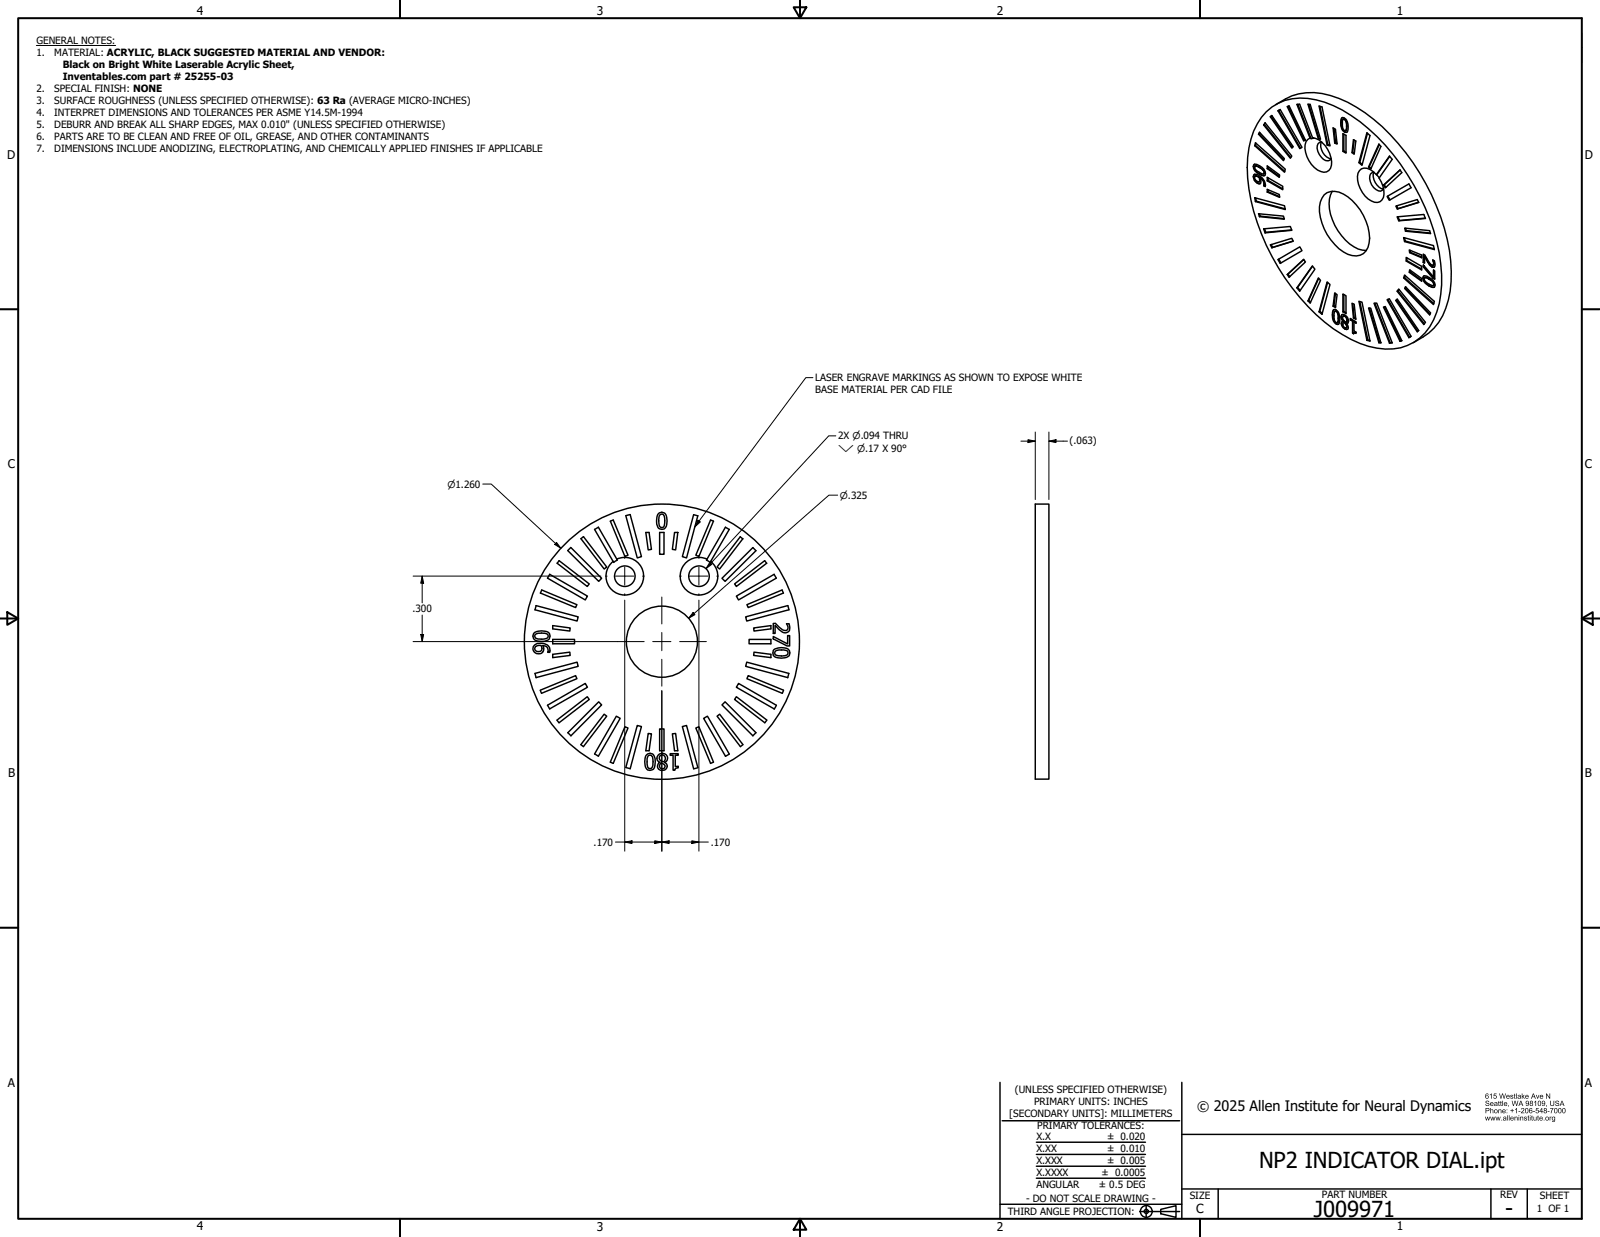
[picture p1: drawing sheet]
<svg xmlns="http://www.w3.org/2000/svg" width="559mm" height="432mm" viewBox="0 0 559 432" stroke-linecap="round" stroke-linejoin="round" font-family="sans-serif">
<!-- layer: Visible (ANSI) -->
<g fill="none" stroke="#000" stroke-width=".51">
<path d="M442.3 39a17.7 17.7 0 0 1 17.4-4.1 49.9 49.9 0 0 1 24.1 15.8 78.8 78.8 0 0 1 19.4 41.4 34.6 34.6 0 0 1-3.8 21.9 17.4 17.4 0 0 1-18.5 7.5 42.1 42.1 0 0 1-21.2-11.6 78.2 78.2 0 0 1-24-47.8 33.5 33.5 0 0 1 3.4-18.9l1.5-2.2zM445.6 36.5a21.5 21.5 0 0 1 22-2.1 57.9 57.9 0 0 1 23.4 18.9 77.4 77.4 0 0 1 15.7 37.9 33.3 33.3 0 0 1-4.2 21.3 21.9 21.9 0 0 1-8.9 7.1M446.3 38.7l.8-.5 7.6 13.2-.7 .5zM446.6 38.5l7.6 13.3M446.8 38.4l-.5 .3M449.6 37.2l.6-.2 5.7 12-.6 .1zM449.9 37.1l5.6 11.9-.2 .1M453.3 36.4l4.6 12M456.8 36.4h.8l3.6 12.2-.8-.1zM457.1 36.4l3.6 12-.3 .1M460.7 37l1 .3 2.8 13.6-1-.2zM461 37.1l2.7 13.4 .7 .2"/>
<path d="M437.8 57.6a.76 .76 0 0 1 1.2-.2 3.4 3.4 0 0 1 2.8 3.8l-.2 .1a3.5 3.5 0 0 1-3.8-3.7zM438.1 57.3a2.72 2.72 0 0 0 1.9 3.5l1.7 .5M438.2 58.1a3.1 3.1 0 0 1 2.9 1.3l.4 .9-.4 .5a3.4 3.4 0 0 1-2.9-2.7zM438.3 58a3.8 3.8 0 0 1 3.3 2.2l-.3 .5M438.5 50.7l10.2 9.1M438.5 49.8l10.4 9.3-.3 1-10.4-9.2zM438.7 50l-.5 .9M439.8 46.7l8.6 9.1M439.9 46.2l8.7 9.2-.4 .7-8.7-9.2zM440 46.4l-.5 .5M441.6 43.4l9.2 11.6M441.8 42.9l9.4 11.6-.5 .7-9.4-11.6z"/>
<path d="M441.9 42.9l-.6 .7M442.6 57.9l4.3 3.2-.1 .8-4.2-3zM442.9 58.2v.5l-.3 .2M442.9 58.7l3.9 2.9M443.7 40.8l.5-.5 7.5 10.9-.5 .5zM443.9 40.6l7.5 10.9M444.2 40.4l-.5 .4M455.9 48.9l-.4 .1M457.5 48.2l.4 .2M458.4 48.1l-4.5-11.7h-1l4.6 11.8M458.4 48.1a9 9 0 0 1 6.6 9.6 2.58 2.58 0 0 1-3.7 2.2 9.3 9.3 0 0 1-5.2-10.4l.6-.8 .8-.5M458.4 48.1l.5 .2-1 .1"/>
<path d="M460.7 48.4l.4 .1M461.5 49.6a4.8 4.8 0 0 0 3.3 5.8M461.6 49.7a1.58 1.58 0 0 0-1.6 2.1 4.8 4.8 0 0 0 3.9 4.3l.6-.2 .4-.6M463.7 50.5l-.2 .2M465.6 44.6l.8 .5 .6 5.2-.8-.3zM465.9 44.8l.6 5-.3 .2M466.5 49.8l.5 .2M468.6 41.2l.2-.1a2.61 2.61 0 0 1 2.1 3.3 1.74 1.74 0 0 1-.6 1.8 2.09 2.09 0 0 1-2-2.4v-1.9zM468.8 41a3.8 3.8 0 0 0 1.3 5.2h.3M469 46.7l1.1 .5v6.3l-1.1-.7zM469.1 41.7l.2-.1a1.19 1.19 0 0 1 1.1 1.5v1.7l-.4 .8M469.1 41.7a1.58 1.58 0 0 1 1.2 2l-.1 1.7-.4 .3a2.61 2.61 0 0 1-1-3.2z"/>
<path d="M469.3 52.7l-.3 .1M469.3 46.8v5.9l.8 .4M472.4 53.1l-.2 .2M472.7 48.8l.8 .4-.6 4.6-.7-.5zM472.9 48.9l-.5 4.2 .6 .4M474.8 59.6a2.79 2.79 0 0 1 3.7-.4l2.2 1.8 4.6-6.5 .9 1.1-4.6 6.6a7.3 7.3 0 0 1 1.1 7.6 2.72 2.72 0 0 1-3.7 .4 9.7 9.7 0 0 1-4.7-9.7zM474.9 56.6l-.3 .2M477.4 46.4l1.1 .9-2.8 10.4-1.1-.9zM477.6 46.5l-2.7 10.1 .8 .8M478.2 58.2l.7 .6M481.6 50.3l.7 .8-3.6 8-.7-.8zM481.7 50.5l-3.7 7.8"/>
<path d="M485.3 54.6l-4.5 6.4M488.9 59.4l-5.7 5.2M438.2 60.8a2.37 2.37 0 0 0 1.9 3.3M438.2 69l10.4 2.8 .3 1.4-10.4-2.8zM438.4 61.5a1.35 1.35 0 0 0 .1 1.4 1.35 1.35 0 0 0 1.3 .5l-.1-1.5M438.4 61.5l.5-.1 1 .4M438.4 61.5l.8 .1a1.17 1.17 0 0 1 .7 1.7l-.2 .1M438.5 69.1l.3 1.1-.3 .2M438.5 61.4l-.2 .1M438.8 70.2l10 2.7M439.5 74.6l8.7 .8 .4 1.1-8.7-.9zM439.9 74.6l.2 .8-.2 .2"/>
<path d="M440.1 62.2a1.94 1.94 0 0 1 1.3 2.6 2.37 2.37 0 0 0-1.3-2.6zM440.1 62.2l.3 .7-.2 1.2M440.1 75.4l8.4 .9M440.2 64.1a2.19 2.19 0 0 1-2.1-3.3 4 4 0 0 1 3.8 4.4l-.5-.4 .5 .2M441.3 79.9l9.4-.8 .5 1.3-9.4 .9zM441.6 79.8l.5 1.3-.3 .2M442.6 66.1l4.2 1.8 .1 1-4.3-1.8zM442.6 61.9l5.4 3.1v1.2l-5.4-3.1zM442.9 66.9l4 1.7M442.9 62v1l-.3 .1M442.9 66.2v.7l-.3 .2M442.9 63l5.1 2.9"/>
<path d="M462.5 68a6.3 6.3 0 0 1 8.2 .7 18.8 18.8 0 0 1 7.5 16.1 4.9 4.9 0 0 1-7.5 4 18.8 18.8 0 0 1-9.9-16.7l.3-1.6zM465.3 66.7a11.6 11.6 0 0 0 .1 10.1 16.5 16.5 0 0 0 10.4 10.5l1.4 .1M479.8 60.2a4.8 4.8 0 0 0 3.4 5.8M479.9 60.2l-.7 .1a2.46 2.46 0 0 0-.6 3.1 4.5 4.5 0 0 0 3.6 3.3l1-.9M480.7 61l1 1M483.2 64.6l5.8-5.3 .6 1-5.8 5.3zM483.4 64.5l.7 .9M484.4 68.6l7.7-4.4 .7 1.3-7.6 4.4zM484.7 68.5l.8 1.3M487.5 71.9l7.5-2.2 .5 1-7.5 2.3zM487.8 71.8l.5 1-.3 .2M487.9 75.7l9.4-.8 .5 1.4-9.3 .8z"/>
<path d="M488.3 75.7l.5 1.3 9-.9M488.8 77l-.3 .1M490.6 79.6l8.7 .9 .3 1-8.7-.8zM490.9 79.7l.3 .8-.3 .2M495.4 70.6l-7.1 2.2M443.7 85.5l7.5-2.3 .5 1-7.5 2.3zM444 85.3l.4 1.1-.2 .1M446.3 90.6l7.7-4.4 .7 1.3-7.6 4.4zM446.6 90.4l.8 1.4M449.6 95.8l5.7-5.2 .6 .8-5.7 5.4zM449.6 95.8l.2-.1 .7 .9M451.1 80.3l-9 .8"/>
<path d="M451.6 84.1l-7.2 2.3M455.4 90.6l-5.6 5.1M458.3 92.8l.9 1.2-5.3 7.7-1-1.2zM458.4 92.9l-5.2 7.4M460.4 97l.8 .9-3.6 7.9-.8-.8zM460.6 97.2l-3.5 7.6M463.5 98.4l1 .9-2.8 10.4-1-.9zM463.7 98.6l-2.8 10M490.2 82.9l10.4 2.8 .4 1.4-10.5-2.8zM490.5 83.1l.3 1 10.1 2.8M490.5 96.9l-.3 .1M490.5 96l10.5 9.2-.4 1.1-10.4-9.3z"/>
<path d="M490.7 96.1l-.2 .8 10.3 9.1M490.8 84.1l-.3 .2M491.1 89.9l5.4 3.1v1.2l-5.4-3.1zM491.1 91.1l.3-.1 5.1 2.9M491.2 80.5l8.4 .8M491.4 90v1M492.2 87.2l4.3 1.8v1l-4.2-1.8zM492.2 95.1l.3-.2 4 3M492.3 94.2l4.2 3v1l-4.3-3.1zM492.5 87.4l.1 .7-.3 .1M492.6 94.4l-.1 .5M492.6 88.1l3.9 1.6"/>
<path d="M497.1 93.2l3.4 4M497.1 91.6l.4 .3 .1-2.4 1.1 1.9a2.6 2.6 0 0 0 2.3 1.8M497.1 91.6l.4 .1M497.2 93.1l3.4 4M497.2 92.6l-.1 .6v-.7l3.5 4.1M497.2 88.8v2.7M497.3 96.3a3.6 3.6 0 0 1 3.8 3.8l-.2 .2a4.1 4.1 0 0 1-3.9-3.2zM497.3 96.3a2.64 2.64 0 0 0 1.9 3.4l1.8 .6M497.5 97.1l.1-.1a4 4 0 0 1 3.2 2.3l-.1 .3a3.5 3.5 0 0 1-3.3-2.3zM497.5 89.6l2.2 3.3a.78 .78 0 0 0 1.4 .1l-.1-1.9-.6-.4 .2 .7a.63 .63 0 0 1 .2 .8 .63 .63 0 0 1-.7 .3l-1.1-1.1-1.4-2.3-.5-.4v2.9M497.6 97a3.5 3.5 0 0 1 3.3 2.2l-.3 .5M500.5 97.2l.6 .1"/>
<path d="M500.6 90.9l.2 1.4-.3 .3M500.8 94.4l-.2 2.2v-2.4l.5 .4v2.9l-.6-.3M452.9 100.5l.3-.2 .8 1M456.8 105l.3-.2 .6 .7M460.7 108.8l.2-.2 .9 .8M465.6 106.9l.3-.2 .6 .4M465.6 108.3l.2-.2a2.19 2.19 0 0 1 2.1 2.3v2l-.5 .8a2.7 2.7 0 0 1-2.1-3.3zM465.9 108.1a4.1 4.1 0 0 0 .9 4.9l.7 .2M466.2 108.7l.1-.1a2.56 2.56 0 0 1 1.1 3.2l-.3 .8a1.47 1.47 0 0 1-1.2-2zM466.2 102.2l.8 .7-.6 4.5-.8-.5zM466.2 108.6a1.33 1.33 0 0 1 1.3 2v1.2l-.5 .8M466.4 102.4l-.5 4.3"/>
<path d="M468.8 109.8l-.3 1.1 .7 1.2M468.8 112.3a1.98 1.98 0 0 0 1.9 2.6M469 102.6l1.1 .7v6.2l-1.1-.7zM469 108.8l.3-.1 .8 .5M469 110.4a1.24 1.24 0 0 1 1.3 .8 1.24 1.24 0 0 1-.3 1.4l-.9-1.1zM469.1 112.2l.1-.1zM469.1 110.4a1.26 1.26 0 0 1 1.3 .7 1.26 1.26 0 0 1-.2 1.4M469.2 112.6l.2-.1a1.44 1.44 0 0 1 .6 2 1.19 1.19 0 0 1-.8-1.9zM469.3 112.6a1.12 1.12 0 0 1 1 .6 1.12 1.12 0 0 1-.1 1.2M469.3 102.8v5.9M470.7 112.8l-.4 .1a1.2 1.2 0 0 1 .7 1.1 1.2 1.2 0 0 1-.7 1.1 1.92 1.92 0 0 1-1.5-2.8l.3-.1a1.4 1.4 0 0 1 0-2.5 2.19 2.19 0 0 1 1.6 3.1l-.4 .1M471.6 111.7l.9 .3v4.2"/>
<path d="M471.7 111.3v.3M472.2 105.9l.7 .3 .6 5.2-.8-.4zM472.4 112.1v4.2l.4 .1M472.4 106l.5 4.8M472.5 112l-.9-.3v-.5l2 1.1v.5l-.7-.4M472.7 111l.2-.2 .6 .3M472.9 116.2h.7M473.6 112.6l-.7-.2v3.1l.7 .5v.4l-.6-.3-.2 .4-.4-.2M474.6 105.2l1.1 .3 2.8 13.6-1.1-.3zM474.9 105.3l2.8 13.3M477.4 118.8l.3-.2 .7 .3M478 107.5l.7 .1 3.6 12.1-.7-.1z"/>
<path d="M478.3 107.6l3.5 11.9M479.9 105.9l.9-.1 5.4 13.9-.9 .1zM480.2 105.9l5.3 13.7M481.8 119.5l-.2 .1M481.8 119.5l.5 .1M483.2 107.2l.6-.2 5.8 11.9-.7 .2zM483.5 107.1l5.7 11.9M484.4 104.6l.8-.3 7.6 13.1-.7 .5zM484.7 104.5l7.6 13.2M485.5 119.6l-.2 .2M486.2 119.6h-.7M487.7 104.7l7.5 10.9"/>
<path d="M488 104.4l7.5 11-.5 .4-7.5-10.9zM488 104.5l-.5 .4M488.3 101.5l-.4 .2M488.5 100.9l9.3 11.6-.5 .8-9.4-11.6zM488.6 101l-.3 .5 9.2 11.5M489.2 119l-.3 .1M489.5 118.9l-.3 .1M490.9 100.6l8.5 9.1M490.9 100.1l8.7 9.1-.3 .7-8.7-9.2zM491 100.2l-.4 .5M492.6 117.6l-.5 .3M230 179.3a1.72 1.72 0 0 1 1.9-.3 1.72 1.72 0 0 1 1 1.7 3.4 3.4 0 0 1-1 4 1.66 1.66 0 0 1-2.2-.7 4.9 4.9 0 0 1 .3-4.7z"/>
<path d="M230.4 179.8a.88 .88 0 0 1 1.6 .3l.1 .6a4.5 4.5 0 0 1-.5 3.4 .97 .97 0 0 1-1.3-.6l-.2-2.2zM242.3 179.6l-4 14.7 1.5 .5 3.9-14.7-1.4-.4M361.6 176h4.7v96h-4.7zM195.3 195.7l10.5 8.1-.7 .9-10.5-8.1M195.3 195.7l-.7 .9M199.4 191.1l-1.1 1.1 10.8 10.7 1-1-10.7-10.8M203.8 187.3l8.1 10.6-.9 .7-8.1-10.6M203.8 187.4l-.9 .6M207.6 184.8l6.7 11.5M209 184l6.6 11.5-1.3 .8M209 184.1l-1.3 .7M213.1 181.9l1.1-.4 5.1 12.3-1.1 .4z"/>
<path d="M215.4 195.2a6.6 6.6 0 0 1 9.4 6 6.6 6.6 0 0 1-9.5 5.8 6.6 6.6 0 0 1-1.2-11M218.6 180l1.5-.4 3.9 14.7-1.4 .5-4-14.8M225.6 185.9h1.1l.8 5.9-1.1 .2zM230.4 185.9h1.5v7.6h-1.5zM235.6 185.9h1.1l-.7 6.1-1.2-.2zM246.9 195.2a6.6 6.6 0 0 0-9.3 6 6.6 6.6 0 0 0 9.4 5.8 6.6 6.6 0 0 0 1.2-11M248.2 181.5l1 .5-5.1 12.2-1.1-.4zM254.7 184.8l-1.3-.7-6.6 11.4 1.2 .8M254.7 184.8l-6.7 11.5M258.5 187.4l.9 .7M258.6 187.3l-8.2 10.6 .9 .7 8.2-10.6M262.9 191.2l1.1 1"/>
<path d="M263 191.1l-10.8 10.8 1 1 10.8-10.7M267.1 195.7l-10.6 8.1 .7 .9 10.6-8.1-.7-.9M187.2 211.4l14.7 3.9-.4 1.5-14.6-3.9 .3-1.5M188.7 207l12.3 5.1 .5-1-12.3-5.1-.5 1M192 200.5l13.2 7.6-.8 1.3-13.2-7.6zM193 218.4l6.1 .8-.1 1.1-6-.8zM260.4 215.3l14.8-3.9 .4 1.5-14.8 3.9zM260.9 211.1l12.3-5.1 .4 1-12.3 5.1zM263.2 219.2l6-.8v1.1l-5.9 .8zM270.1 217.6h.7a7.2 7.2 0 0 0 3.5 2.5 1.06 1.06 0 0 0 .9-.7 1.06 1.06 0 0 0-.2-1.1l-.3-.6h.8l.2 .5a1.76 1.76 0 0 1-.3 2.3 1.76 1.76 0 0 1-2.2 .1l-2.5-2.3v2.8h-.6zM270.4 200.5l-13.2 7.6 .7 1.3 13.2-7.6-.7-1.3M186.5 221a5 5 0 0 1 5.2-.1 1.75 1.75 0 0 1-.4 2.6 4.2 4.2 0 0 1-5-.7l-.2-.7z"/>
<path d="M186.7 225.2a3.5 3.5 0 0 1 5.3 1.3v1.2h-.7a1.68 1.68 0 0 0-1.8-2.4 1.87 1.87 0 0 1-.2 2.5 1.87 1.87 0 0 1-2.6-.1 1.87 1.87 0 0 1 0-2.5zM187 221.4a4.7 4.7 0 0 1 4.4 .2 .88 .88 0 0 1-.6 1.3 4.4 4.4 0 0 1-3.9-.4l-.1-.4zM187.1 225.7l.5-.3a1.13 1.13 0 0 1 1.6 .3 1.13 1.13 0 0 1-.4 1.6 1.2 1.2 0 0 1-1.6 0 1.2 1.2 0 0 1-.1-1.6zM187.2 236.5l14.7-3.9-.4-1.5-14.7 4 .4 1.4M193 228.4l6-.8 .1 1.2-6.1 .8zM193 223.2h7.7v1.5h-7.7zM261.6 223.2h7.6v1.5h-7.6zM263.3 227.6l5.9 .8v1.2l-6-.8zM270.1 222.2l5 2.6v-2.9h.7v3.6h-.9l-4.8-2.5zM270.3 226.8a4.3 4.3 0 0 1 5.4 .3 1.71 1.71 0 0 1-1.6 2.5 3.6 3.6 0 0 1-4-.9l-.2-.8zM270.8 227.3a4.7 4.7 0 0 1 4.3 .2 1.05 1.05 0 0 1-1 1.4 5 5 0 0 1-3.5-.6zM275.5 235.1l-14.7-4-.4 1.5 14.7 4 .4-1.5"/>
<path d="M188.7 241l.4 1M188.7 240.9l12.3-5.1 .5 1.1-12.3 5.1M191.2 246.2l13.2-7.6 .8 1.3-13.2 7.6M191.2 246.2l.8 1.3M195.3 252.3l10.5-8.1-.7-1-10.6 8.2 .7 .9M198.3 255.8l10.8-10.8 1 1.1-10.7 10.7zM202.9 259.9l8.1-10.6 .9 .7-8.1 10.6-.9-.7M218.2 253.7l1.1 .4-5.1 12.4-1.1-.5zM226.4 256l1.1 .2-.8 5.9h-1.1zM230.4 254.4h1.5v7.7h-1.5zM234.8 256.2l1.2-.2 .7 6.1h-1.1zM243 254.1l1.1-.4 5.1 12.3-1.1 .5z"/>
<path d="M250.4 250l.9-.7 8.2 10.6-.9 .7zM262.9 256.8l1.1-1-10.8-10.8-1 1.1 10.8 10.8M267.1 252.3l-10.6-8.1 .7-1 10.6 8.2-.7 .9M271.1 246.2l-13.2-7.6-.7 1.3 13.2 7.6M271.2 246.2l-.8 1.3M273.6 240.9l-12.3-5.1-.4 1.1 12.3 5.1 .5-1M207.6 263.2l7.7-13.2 1.3 .8-7.6 13.2M207.7 263.2l1.3 .7M218.6 267.9l4-14.7 1.4 .4-3.9 14.7-1.5-.4M225.6 263.7a1.63 1.63 0 0 1 2.8 .1 4.1 4.1 0 0 1-.6 4.9 1.7 1.7 0 0 1-2.5-1.6 5.4 5.4 0 0 1 .3-3.4zM226.3 263.9a.93 .93 0 0 1 1.6 .3 4.8 4.8 0 0 1-.4 4 .91 .91 0 0 1-1.3-.5l-.2-2.9zM229.9 263.6a1.79 1.79 0 0 1 2.7-.2 1.79 1.79 0 0 1-.4 2.8 1.6 1.6 0 0 1 .2 2.4 1.6 1.6 0 0 1-2.5-.2 1.46 1.46 0 0 1 .5-2.3 1.55 1.55 0 0 1-.5-2.5z"/>
<path d="M230.4 264a1.23 1.23 0 0 1 1.9 .1 1.23 1.23 0 0 1-.5 1.8l-.5-.2a1.21 1.21 0 0 1-.9-1.7zM230.9 266.3a1.17 1.17 0 0 1 1.1 .7 1.17 1.17 0 0 1-.2 1.3 1.02 1.02 0 0 1-1.1-.1 1.02 1.02 0 0 1-.3-1.1zM234.1 263.1h2.8v.6h-1.1v3.8h1.1v.5l-.9 .2-.3 .7h-.6v-5.2h-1zM243.7 267.9l-3.9-14.7-1.5 .4 4 14.8M243.7 268l-1.4 .4M253.4 264l-7.7-13.2 1.4-.8 7.6 13.2-1.3 .8"/>
<circle cx="218.2" cy="201.1" r="3.6"/>
<circle cx="244.1" cy="201.1" r="3.6"/>
<circle cx="231.2" cy="224" r="12.4"/>
<circle cx="231.2" cy="224" r="48"/>
</g>
<!-- layer: Visible Narrow (ANSI) -->
<g fill="none" stroke="#000" stroke-width=".38">
<path d="M437.9 58l-.2 .1M438.7 57.8l-.1 .1M440 58.4l-.1 .1M441.2 59.3l-.1 .1M468.4 42.8l-.2 .1M469.6 41.7h-.1M469.6 46h-.1M470.3 42.5h-.1M470.3 45.3l-.1 .1M470.4 44l-.1 .1M437.9 61.6l-.2 .1M438.3 62.9h-.2"/>
<path d="M439.3 63.9h-.2M439.6 61.7l-.1 .1M439.9 63.3l-.1 .1M440 60.8h-.1M440.1 62.8l-.2 .1M441.6 64.2l-.1 .1M441.6 60.2l-.1 .1M497.1 97l-.1 .1M498 96.8l-.2 .1M498.7 91.4h-.1M499.2 97.3l-.2 .2M499.2 99.7l-.2 .1"/>
<path d="M499.4 92.4l-.2 .1M500.2 93.1l-.1 .1M500.4 98.2l-.1 .1M500.7 91.2l-.1 .2M500.7 92.5l-.1 .1M500.8 92l-.1 .1M500.9 99.2l-.1 .1M465.5 109.8l-.2 .1M466.8 113l-.1 .1M466.8 108.6l-.1 .1M467.4 109.5l-.2 .1M467.4 112.3l-.2 .1"/>
<path d="M467.5 111l-.1 .1M468.5 110.6h-.1M468.6 112.8l-.2 .2M469.8 110.4h-.2M469.8 114.7l-.2 .1M470.1 113.1l-.1 .1M470.5 114h-.2M470.6 111.8h-.2"/>
</g>
<!-- layer: Visible (ANSI) -->
<circle cx="438.5" cy="61.4" r=".25" fill="#000"/>
<!-- layer: Border (ANSI) -->
<g fill="none" stroke="#000" stroke-width=".7">
<path d="M139.7 0v6.3M279.4 0v6.3M419.1 0v6.3M6.4 6.3h546v419.1h-546zM277.2 2.5h4.4l-2.2 3.8zM0 107.9h6.3M552.4 107.9h6.4M0 215.9h6.3M2.5 213.7l3.8 2.2-3.8 2.2zM552.4 215.9h6.4M552.5 215.9l3.8-2.2v4.4zM0 323.8h6.3"/>
<path d="M552.4 323.8h6.4M139.7 425.4v6.4M279.4 425.4v6.4M279.4 425.4l2.2 3.9h-4.4zM419.1 425.4v6.4"/>
</g>
<!-- layer: Title (ANSI) -->
<g fill="none" stroke="#000" stroke-width=".51">
<path d="M349.2 377.8v47.6M412.7 377.8v47.6M350 391.2h62M361.9 398.7h38.1M412.7 396h139.7M361.9 403h38.1M361.9 411.3h38.1M361.9 407.1h38.1M412.7 415h139.7M425.4 415v10.4M520.7 415v10.4M533.4 415v10.4"/>
<path d="M349.2 420.4h63.5M398 422.9h14M400.3 420.6v4.6M405.4 422.1l5.3-1.2v4l-5.3-1.2z"/>
<circle cx="400.3" cy="422.9" r="2.06"/>
<circle cx="400.3" cy="422.9" r=".73"/>
</g>
<!-- layer: Symbol (ANSI) -->
<path d="M12.7 15.9h27.7M552.4 11.5v10.3M283.9 131.8h-2.5l-38.7 52.1M291.9 152.1h-2.5l-42.8 46.4M243.8 181.6l.8 .6-1.9 1.7zM247.9 196.3l.7 .7-2 1.5z" fill="none" stroke="#000" stroke-width=".35"/>
<!-- layer: Dimension (ANSI) -->
<g fill="none" stroke="#000" stroke-width=".35">
<path d="M356.6 154h5M359 153.5l2.6 .5-2.6 .5zM361.6 150.8v23.6M366.3 154l2.5-.5v1zM366.3 154h6.5M366.3 150.8v23.6M168.6 169h3l24.3 22.4M292.5 172.8h-3l-49 43M194.4 189.4l1.5 2-2.2-1.3zM144.3 201.1h65.6M147.4 201.1v9.3M147.4 214.7v9.3"/>
<path d="M147.4 201.1l.6 2.5h-1.1zM218.2 209.5v14.4M242.1 213.8l.6 .8-2.2 1.2zM244.1 209.5v14.4M144.3 224h71.3M146.9 221.5h1.1l-.6 2.5zM218.2 224.1v73M244.1 224.1v73M231.1 241.1v56M214.9 293.9h32.5M218.2 293.9l2.5-.4v.9zM228.7 293.5l2.4 .4-2.4 .5z"/>
<path d="M231.1 293.9l2.6-.4v.9zM241.6 293.5l2.5 .4-2.5 .5z"/>
</g>
<g fill="#000">
<path d="M359 153.5l2.6 .5-2.6 .5z" fill-rule="evenodd"/>
<path d="M366.3 154l2.5-.5v1z" fill-rule="evenodd"/>
<path d="M194.4 189.4l1.5 2-2.2-1.3z" fill-rule="evenodd"/>
<path d="M147.4 201.1l.6 2.5h-1.1z" fill-rule="evenodd"/>
<path d="M242.1 213.8l.6 .8-2.2 1.2z" fill-rule="evenodd"/>
<path d="M146.9 221.5h1.1l-.6 2.5z" fill-rule="evenodd"/>
<path d="M218.2 293.9l2.5-.4v.9z" fill-rule="evenodd"/>
<path d="M228.7 293.5l2.4 .4-2.4 .5z" fill-rule="evenodd"/>
<path d="M231.1 293.9l2.6-.4v.9z" fill-rule="evenodd"/>
<path d="M241.6 293.5l2.5 .4-2.5 .5z" fill-rule="evenodd"/>
</g>
<!-- layer: Center Mark (ANSI) -->
<g fill="none" stroke="#000" stroke-width=".35">
<path d="M218.2 194.4v.5M218.2 197.9v6.4M244.1 194.4v.5M244.1 197.9v6.4M211.5 201.1h.5M215 201.1h6.4M218.2 207.3v.6M224.4 201.1h.6M231.1 208.4v9.4M237.4 201.1h.5M240.9 201.1h6.4M244.1 207.3v.6"/>
<path d="M250.3 201.1h.6M215.6 224h9.4M228 224h6.3M231.1 220.8v6.3M231.1 230.1v9.4M237.4 224h9.3"/>
</g>
<!-- layer: Symbol (ANSI) -->
<g fill="#000">
<path d="M243.8 181.6l.8 .6-1.9 1.7z" fill-rule="evenodd"/>
<path d="M247.9 196.3l.7 .7-2 1.5z" fill-rule="evenodd"/>
</g>
<g fill="#000">
<path d="M540 381.7h.2l1 1.4v-1.4h.2v1.8h-.2l-1-1.4v1.4h-.2zM538.1 382.5l-.1 .2h.7l-.2-.3zM537.9 382.4a.62 .62 0 0 1 .8-.2 .62 .62 0 0 1 .3 .7h-1a.38 .38 0 0 0 .3 .5 .38 .38 0 0 0 .4-.3h.3a.67 .67 0 0 1-1.1 .3 .67 .67 0 0 1 0-1zM536.4 382.2h.3l.3 1.1 .4-1.1h.2l-.5 1.3h-.2zM535.5 381.9l-.3 .9h.6zM535.4 381.7h.3l.7 1.8h-.3l-.2-.5h-.7l-.2 .5h-.3zM533 382.5l-.1 .2h.8l-.2-.3zM532.9 382.4a.62 .62 0 0 1 .7-.2 .62 .62 0 0 1 .3 .7h-1a.38 .38 0 0 0 .3 .5 .38 .38 0 0 0 .5-.3h.2a.67 .67 0 0 1-1 .3 .67 .67 0 0 1 0-1zM531.5 381.7h.2v1l.8-.5-.5 .5 .6 .8h-.3l-.4-.6-.2 .6h-.2zM530.3 383v.3l.3 .1 .3-.5zM530.1 382.4l1-.1 .1 1.2-.3-.1a.49 .49 0 0 1-.6 .2 .49 .49 0 0 1-.2-.7 .49 .49 0 0 1 .6-.2l.1-.3-.8 .2zM529.5 381.7h.2v1.8h-.2zM528.8 381.9l.3-.2v.5h.2l-.2 .2v.8l.2 .3-.4-.1-.2-1zM527.6 382.3l.5-.1 .4 .2h-.6l-.1 .3a.54 .54 0 0 1 .7 .4 .54 .54 0 0 1-.5 .6 .54 .54 0 0 1-.6-.6l.6 .3 .3-.2-.8-.5zM526.4 382.5l-.1 .2h.7l-.2-.3zM526.2 382.4a.61 .61 0 0 1 .8-.2 .61 .61 0 0 1 .3 .7h-1a.39 .39 0 0 0 .3 .5 .39 .39 0 0 0 .4-.3h.3a.67 .67 0 0 1-1.1 .3 .67 .67 0 0 1 0-1zM523.6 381.7h.2l.4 1.6 .4-1.6h.3l.4 1.6 .4-1.6h.2l-.5 1.8h-.2l-.4-1.6-.5 1.6h-.2zM521.8 381.7h.9v.2h-.8l-.1 .5a.6 .6 0 0 1 .9 .3 .6 .6 0 0 1-.4 .8 .6 .6 0 0 1-.7-.4l.2-.1a.38 .38 0 0 0 .6 .2 .38 .38 0 0 0 0-.6 .38 .38 0 0 0-.6 .1h-.2zM520.3 382.2l.7-.5v1.8h-.2v-1.4l-.5 .3zM519 383a.4 .4 0 0 0 .8 0 .4 .4 0 0 0-.8 0zM518.9 381.9l.7-.2 .3 .4-.2 .1a.36 .36 0 0 0-.5-.3 .36 .36 0 0 0-.2 .4l-.1 .3a.58 .58 0 0 1 1 .2 .58 .58 0 0 1-.5 .8 .58 .58 0 0 1-.7-.6z" fill-rule="evenodd"/>
<path d="M542.2 390.5a.45 .45 0 0 0 .9 0 .45 .45 0 0 0-.9 0zM542.1 390l1-.2v1.2a.57 .57 0 0 1-.4 .7 .57 .57 0 0 1-.7-.5l.3 .2a.39 .39 0 0 0 .5 0 .39 .39 0 0 0 .1-.4 .63 .63 0 0 1-.9-.1 .63 .63 0 0 1 .1-.9zM541.2 389.8l.2 .2 .5-.1-.4 .3-.1 .9h-.2zM539.9 390.5a.5 .5 0 0 0 1 0 .5 .5 0 0 0-1 0zM539.7 390.5a.7 .7 0 0 1 1.4 0 .7 .7 0 0 1-1.4 0zM539.2 390.9h.2v.2h-.2zM538 390.1l-.1 .2h.7l-.2-.3zM537.8 390a.61 .61 0 0 1 .7-.1 .61 .61 0 0 1 .3 .6h-1a.38 .38 0 0 0 .3 .5 .38 .38 0 0 0 .5-.3h.2a.67 .67 0 0 1-1 .3 .67 .67 0 0 1 0-1zM537 389.5l.2-.1v.4h.3l-.3 .2v.8l.3 .3-.5-.1-.1-1zM535.6 389.8h.2v1l.3 .2 .3-.2v-1h.2v1.3l-1-.1zM534.9 389.5l.2-.1v.4h.3l-.3 .2v.8l.3 .3-.5-.1zM534.3 389.8h.2v1.3h-.2zM534.3 389.3l.2 .3zM533.6 389.5l.3-.1v.4h.2l-.2 .2v.8l.2 .3-.4-.1zM532.4 389.9l.6-.1 .3 .4-.7-.2v.3a.54 .54 0 0 1 .7 .4 .54 .54 0 0 1-.5 .6 .54 .54 0 0 1-.6-.6l.6 .3 .3-.2-.7-.4zM530.9 389.8l1 .1 .1 1.2h-.2v-.9l-.3-.2-.3 .2-.1 .9h-.2zM530.4 389.8h.2v1.3h-.2zM530.4 389.3l.2 .3zM528.9 389.8l1 .1 .1 1.2h-.2v-.9l-.3-.2-.3 .2v.9h-.3zM527.8 390.1l-.1 .2h.7l-.2-.3zM527.6 390a.61 .61 0 0 1 .8-.1 .61 .61 0 0 1 .3 .6h-1a.38 .38 0 0 0 .3 .5 .38 .38 0 0 0 .4-.3h.3a.67 .67 0 0 1-1.1 .3 .67 .67 0 0 1 0-1zM527 389.3h.2v1.8h-.2zM526.4 389.3h.2v1.8h-.2zM525.2 390.6v.3l.4 .1 .2-.5zM525.1 390l.9-.1 .1 1.2-.2-.1a.5 .5 0 0 1-.7 .2 .5 .5 0 0 1-.2-.7 .5 .5 0 0 1 .7-.2l.1-.3-.8 .2zM524.4 390.9h.2v.2h-.2zM522.3 389.8h.2l.3 1.1 .3-1.1h.2l.3 1 .3-1h.2l-.4 1.3h-.2l-.3-1-.3 1h-.2zM520.5 389.8h.2l.3 1.1 .3-1.1h.2l.3 1 .3-1h.2l-.4 1.3h-.3l-.2-1-.3 1h-.2zM518.6 389.8h.3l.3 1.1 .2-1.1h.3l.2 1 .3-1h.2l-.4 1.3h-.2l-.3-1-.2 1h-.3z" fill-rule="evenodd"/>
<path d="M545.5 384.4l-.3 .9h.6zM545.4 384.2h.3l.7 1.9h-.3l-.2-.6h-.7l-.2 .6h-.3zM543.4 384.3a.71 .71 0 0 1 1.1 .5h-.2a.4 .4 0 0 0-.5-.4 .4 .4 0 0 0-.3 .5h.1a.69 .69 0 0 1 .9 .5 .69 .69 0 0 1-.5 .9 .69 .69 0 0 1-.8-.6l.2-.2a.44 .44 0 0 0 .5 .5 .44 .44 0 0 0 .2-.7h-.1a.58 .58 0 0 1-.7-.2 .58 .58 0 0 1 .1-.8zM541.4 384.2h.2v1.1a.49 .49 0 0 0 .5 .6 .49 .49 0 0 0 .5-.6v-1.1h.2v1.1a.72 .72 0 0 1-.7 .8 .72 .72 0 0 1-.7-.8zM540 385.8h.3l-.3 .6zM538.6 384.8a.4 .4 0 0 0 .8 0 .4 .4 0 0 0-.8 0zM538.6 384.4a.87 .87 0 0 1 1.2 .6 .87 .87 0 0 1-.8 1.1l-.5-.5 .7 .3 .2-.7a.58 .58 0 0 1-.8 .1 .58 .58 0 0 1 0-.9zM537.4 384.5a.85 .85 0 0 0 .4 1.4l.2-.3a.64 .64 0 0 0 .1-.7 .64 .64 0 0 0-.7-.4zM537.3 384.3a.84 .84 0 0 1 1 .9 .84 .84 0 0 1-1 .8l-.2-.8zM535.8 384.7l.7-.5v1.9h-.2v-1.5l-.5 .3zM534.5 384.7a.3 .3 0 0 0 .6 0 .3 .3 0 0 0-.6 0zM534.5 385.5a.37 .37 0 0 0 .7 0 .37 .37 0 0 0-.7 0zM534.4 384.4a.49 .49 0 0 1 .8-.1 .49 .49 0 0 1-.1 .8 .54 .54 0 0 1 .1 .8 .54 .54 0 0 1-.8 0 .54 .54 0 0 1 .2-.8l-.3-.3zM533 384.8a.4 .4 0 0 0 .8 0 .4 .4 0 0 0-.8 0zM533 384.4a.87 .87 0 0 1 1.1 .6 .87 .87 0 0 1-.7 1.1l-.5-.5 .7 .3 .2-.7a.58 .58 0 0 1-.9 .1 .58 .58 0 0 1 .1-.9zM531.1 384.4l-.3 .9h.7zM531 384.2h.3l.7 1.9h-.3l-.2-.6h-.7l-.2 .6h-.3zM528 384.2h.2l.4 1.6 .4-1.6h.3l.4 1.6 .4-1.6h.2l-.5 1.9h-.2l-.5-1.6-.4 1.6h-.3zM526.7 385.8h.3l-.2 .6zM525.6 385l-.2 .3h.8l-.2-.4zM525.4 384.9a.61 .61 0 0 1 .7-.1 .61 .61 0 0 1 .3 .7h-1a.38 .38 0 0 0 .3 .4 .38 .38 0 0 0 .5-.3l.2 .1a.66 .66 0 0 1-1 .2 .66 .66 0 0 1 0-1zM524.7 384.2h.2v1.9h-.2zM524.1 384.4l.2-.1v.4h.2l-.2 .2v.9l.2 .3-.4-.2-.2-1zM523.3 384.4l.3-.1v.4h.2l-.2 .2v.8l.2 .4-.4-.2zM522.1 385.6v.3h.3l.3-.5zM522 384.8l.9 .1 .1 1.2-.2-.2a.49 .49 0 0 1-.7 .2 .49 .49 0 0 1-.2-.7 .49 .49 0 0 1 .7-.1v-.4l-.7 .2zM520.8 385l-.1 .3h.7l-.2-.4zM520.6 384.9a.61 .61 0 0 1 .7-.1 .61 .61 0 0 1 .3 .7h-1a.38 .38 0 0 0 .3 .4 .38 .38 0 0 0 .5-.3l.2 .1a.66 .66 0 0 1-1 .2 .66 .66 0 0 1 0-1zM519 384.3a.72 .72 0 0 1 1.1 .5h-.2a.4 .4 0 0 0-.4-.4 .4 .4 0 0 0-.4 .5h.1a.69 .69 0 0 1 .9 .4 .69 .69 0 0 1-.4 .9 .69 .69 0 0 1-.9-.4l-.1-.3h.3a.44 .44 0 0 0 .5 .5 .44 .44 0 0 0 .2-.7h-.1a.58 .58 0 0 1-.7-.2 .58 .58 0 0 1 .1-.8z" fill-rule="evenodd"/>
<path d="M545.9 387.1a.86 .86 0 0 0 .4 1.3l.1-.1a.86 .86 0 0 0-.4-1.3zM545.8 386.9a.84 .84 0 0 1 1 .8 .84 .84 0 0 1-.9 .8l-.3-.8zM544.5 387.1a.86 .86 0 0 0 .4 1.3l.1-.1a.86 .86 0 0 0-.4-1.3zM544.4 386.9a.84 .84 0 0 1 1 .8 .84 .84 0 0 1-.9 .8l-.3-.8zM543.1 387.1a.86 .86 0 0 0 .4 1.3l.1-.1a.84 .84 0 0 0-.4-1.3zM543 386.9a.84 .84 0 0 1 1 .8 .84 .84 0 0 1-1 .8l-.2-.8zM541.4 386.8h1.1l-.7 1.8h-.2l.1-.5 .6-1.1h-.9zM540.5 387.8h.7v.2h-.7zM539.4 387.2a.3 .3 0 0 0 .6 0 .3 .3 0 0 0-.6 0zM539.3 388.1a.4 .4 0 0 0 .8 0 .4 .4 0 0 0-.8 0zM539.3 386.9a.49 .49 0 0 1 .8-.1 .49 .49 0 0 1-.2 .8 .55 .55 0 0 1 .2 .8 .55 .55 0 0 1-.8 0 .55 .55 0 0 1 .1-.8l-.2-.2zM538.4 387.1l-.6 .9h.6zM538.4 386.8h.2v1.2h.3l-.3 .6h-.2v-.4h-.8zM536.5 386.8h.9v.2h-.7l-.1 .5a.6 .6 0 0 1 .8 .3 .6 .6 0 0 1-.4 .8 .6 .6 0 0 1-.7-.5h.2a.39 .39 0 0 0 .6 .2 .39 .39 0 0 0 0-.6 .39 .39 0 0 0-.6 .1l-.2-.1zM535.4 387.8h.7v.2h-.7zM534.3 388.1a.4 .4 0 0 0 .8 0 .4 .4 0 0 0-.8 0zM534.2 387l.7-.2 .3 .4h-.2a.36 .36 0 0 0-.5-.2 .36 .36 0 0 0-.2 .4l-.1 .3a.58 .58 0 0 1 .9 .2 .58 .58 0 0 1-.4 .8 .58 .58 0 0 1-.7-.7zM533 387.1a.86 .86 0 0 0 .3 1.3l.2-.1a.85 .85 0 0 0-.4-1.3zM532.9 386.9a.84 .84 0 0 1 .9 .8 .84 .84 0 0 1-.9 .8l-.3-.8zM531.4 386.9a.63 .63 0 0 1 1 .3 .63 .63 0 0 1-.6 .8l-.3 .4h.9v.2h-1.2l.4-.7a.48 .48 0 0 0 .6-.4 .48 .48 0 0 0-.5-.5l-.5 .3zM530.3 387.8h.7v.2h-.7zM529.1 387.2l.7-.4v1.8h-.2v-1.4l-.5 .2zM528 387.1h.2v.5h.5v.2h-.5v.5h-.2v-.5h-.5v-.2h.5zM526.2 388.3h.2v.3h-.2zM526.2 387.3h.2v.2h-.2zM525 387.5l-.1 .3h.7l-.2-.3zM524.8 387.4a.61 .61 0 0 1 .7-.1 .61 .61 0 0 1 .3 .7h-.9a.39 .39 0 0 0 .3 .4 .39 .39 0 0 0 .4-.2h.2a.66 .66 0 0 1-1 .3 .66 .66 0 0 1 0-1.1zM523.3 387.3l1 .1 .1 1.2h-.3v-1l-.2-.2-.3 .3-.1 .9h-.2zM522 388a.5 .5 0 0 0 1 0 .5 .5 0 0 0-1 0zM521.8 387.9a.7 .7 0 0 1 1.4 0 .7 .7 0 0 1-1.4 0zM520.5 386.8h.2v.6a.47 .47 0 0 1 .6-.1 .47 .47 0 0 1 .3 .5v.8h-.3v-1l-.2-.2-.4 .2v1h-.2zM519.1 387v.6h.6a.33 .33 0 0 0 .3-.4 .33 .33 0 0 0-.5-.2zM518.8 386.8h1a.55 .55 0 0 1 .4 .7 .55 .55 0 0 1-.7 .4h-.4v.7h-.3z" fill-rule="evenodd"/>
</g>
<g font-size="7.7">
<text x="439.7" y="407.6">NP2 INDICATOR DIAL.ipt</text>
<text x="458.9" y="424.8">J009971</text>
<text x="525.7" y="424.4">-</text>
</g>
<text font-size="4.6" x="418.2" y="387.8">© 2025 Allen Institute for Neural Dynamics</text>
<text font-size="4.4" x="417.8" y="423.5">C</text>
<g font-size="4.2">
<text x="68.7" y="5.3">4</text>
<text x="208.4" y="5.3">3</text>
<text x="348.1" y="5.3">2</text>
<text x="487.8" y="5.3">1</text>
<text x="2.5" y="55.5">D</text>
<text x="553.5" y="55.5">D</text>
<text x="2.8" y="163.4">C</text>
<text x="553.5" y="163.4">C</text>
<text x="2.9" y="271.4">B</text>
<text x="553.5" y="271.4">B</text>
<text x="2.8" y="379.3">A</text>
<text x="553.5" y="379.3">A</text>
<text x="68.7" y="429.5">4</text>
<text x="208.4" y="429.6">3</text>
<text x="348.1" y="429.6">2</text>
<text x="487.8" y="429.5">1</text>
</g>
<g font-size="3.5">
<text x="12.7" y="15.3">GENERAL NOTES:</text>
<text x="12.7" y="19.5">1.</text>
<text x="18.9" y="19.5">MATERIAL: ACRYLIC, BLACK SUGGESTED MATERIAL AND VENDOR:</text>
<text x="21.9" y="23.7">Black on Bright White Laserable Acrylic Sheet,</text>
<text x="21.9" y="27.8">Inventables.com part # 25255-03</text>
<text x="12.7" y="32">2.</text>
<text x="18.9" y="32">SPECIAL FINISH: NONE</text>
<text x="12.7" y="40.4">4.</text>
<text x="12.7" y="36.2">3.</text>
<text x="18.9" y="40.4">INTERPRET DIMENSIONS AND TOLERANCES PER ASME Y14.5M-1994</text>
<text x="18.9" y="36.2">SURFACE ROUGHNESS (UNLESS SPECIFIED OTHERWISE): 63 Ra (AVERAGE MICRO-INCHES)</text>
<text x="12.7" y="44.6">5.</text>
<text x="18.9" y="44.6">DEBURR AND BREAK ALL SHARP EDGES, MAX 0.010&quot; (UNLESS SPECIFIED OTHERWISE)</text>
<text x="12.7" y="53">7.</text>
<text x="12.7" y="48.8">6.</text>
<text x="18.9" y="53">DIMENSIONS INCLUDE ANODIZING, ELECTROPLATING, AND CHEMICALLY APPLIED FINISHES IF APPLICABLE</text>
<text x="18.9" y="48.8">PARTS ARE TO BE CLEAN AND FREE OF OIL, GREASE, AND OTHER CONTAMINANTS</text>
<text x="284.7" y="133.1">LASER ENGRAVE MARKINGS AS SHOWN TO EXPOSE WHITE</text>
<text x="284.7" y="137.3">BASE MATERIAL PER CAD FILE</text>
<text x="292.7" y="153.4">2X ⌀.094 THRU</text>
<text x="373.6" y="154.9">(.063)</text>
<text x="144.1" y="213.8">.300</text>
<text x="207.3" y="295.2">.170</text>
<text x="248.2" y="295.2">.170</text>
<text x="354.5" y="381.6">(UNLESS SPECIFIED OTHERWISE)</text>
<text x="352.5" y="390">[SECONDARY UNITS]: MILLIMETERS</text>
<text x="361.1" y="385.8">PRIMARY UNITS: INCHES</text>
<text x="362.3" y="394.1">PRIMARY TOLERANCES:</text>
<text x="361.9" y="397.9">X.X</text>
<text x="386.7" y="398">± 0.020</text>
<text x="361.9" y="402.1">X.XX</text>
<text x="361.9" y="406.3">X.XXX</text>
<text x="386.7" y="402.1">± 0.010</text>
<text x="386.7" y="406.3">± 0.005</text>
<text x="361.9" y="410.5">X.XXXX</text>
<text x="384.7" y="410.5">± 0.0005</text>
<text x="358.4" y="419.7">- DO NOT SCALE DRAWING -</text>
<text x="361.9" y="414.6">ANGULAR</text>
<text x="383.8" y="414.7">± 0.5 DEG</text>
<text x="415.5" y="418.4">SIZE</text>
<text x="461.6" y="418.3">PART NUMBER</text>
<text x="523.9" y="418.3">REV</text>
<text x="537.8" y="418.4">SHEET</text>
<text x="352" y="424.2">THIRD ANGLE PROJECTION:</text>
<text x="536.7" y="423.2">1 OF 1</text>
</g>
<g font-size="3.3">
<text x="292.7" y="157.9">⌵ ⌀.17 X 90°</text>
<text x="156.3" y="170.2">⌀1.260</text>
<text x="293.3" y="174.1">⌀.325</text>
</g>
</svg>
